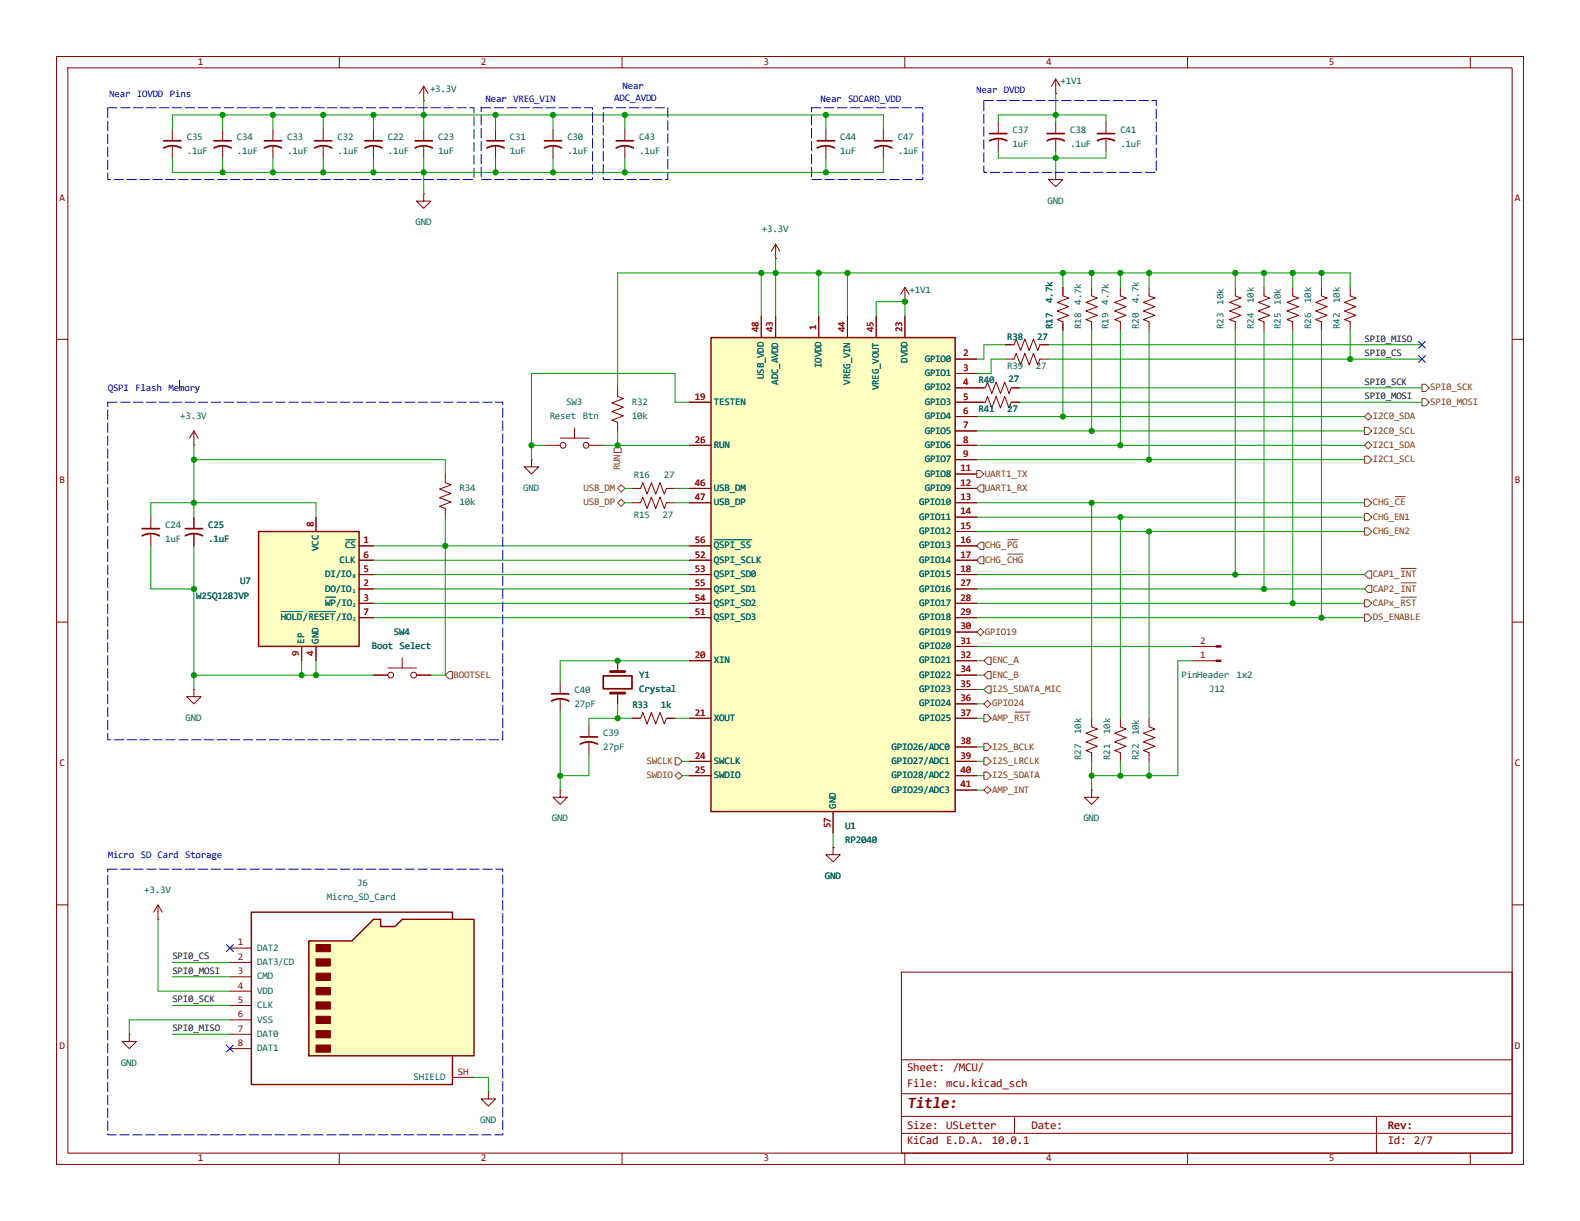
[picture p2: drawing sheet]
<svg xmlns="http://www.w3.org/2000/svg" width="279mm" height="216mm" viewBox="0 0 279 216" stroke-linecap="round" stroke-linejoin="round" font-family="sans-serif">
<g fill="none" stroke="#840000" stroke-width=".18">
<path d="M10 10h259.4v195.9h-259.4zM12 12h255.4v191.9h-255.4zM60 10v2M110 10v2M160 10v2M186.7 16.5h.1M186.7 14l-.8 1.2M186.7 14l.8 1.2M186.7 14v2.5M210 10v2M260 10v2M30.5 22.9v2"/>
<path d="M30.5 25.9v2M48.3 22.9v2M48.3 25.9v2M57.1 22.9v2M57.1 25.9v2M110.5 22.9v2M110.5 25.9v2M218.4 50.8v1.5l1.1 .4-2.1 .8 2.1 .7-2.1 .8 2.1 .8-2.1 .7 1 .4v1.5M10 60h2M267.4 60h2M78.7 83.8v1.5l1.1 .4-2.1 .8 2.1 .7-2.1 .8 2.1 .8-2.1 .7 1 .4v1.5M94 81.3v1.3h1.2l-1.2 1.2-1.3-1.2h1.3"/>
<path d="M94 81.3h.1M10 110h2M210.8 116.8h4.2M210.8 114.3h4.2M267.4 110h2M147.3 149.9v1.2h1.3l-1.3 1.3-1.3-1.3h1.3M147.3 149.9h.1M10 160h2M159.4 171.9h108v32h-108zM267.4 160h2M159.4 197.4h108M159.4 193.4h108"/>
<path d="M159.4 187.4h108M179.4 197.4v3M243.4 197.4v6.5M60 203.9v2M110 203.9v2M159.4 200.4h108M160 203.9v2M210 203.9v2M260 203.9v2"/>
</g>
<path d="M29 26.2a3.2 3.2 0 0 1 3 0M29 24.9h3M46.7 26.2a3.2 3.2 0 0 1 3.1 0M46.7 24.9h3.1M55.6 26.2a3.2 3.2 0 0 1 3.1 0M55.6 24.9h3.1M109 26.2a3.2 3.2 0 0 1 3 0M109 24.9h3" fill="none" stroke="#840000" stroke-width=".3"/>
<g fill="#840000" stroke="#840000" stroke-width=".18">
<path d="M215 116.7h.9v.3h-.9z"/>
<path d="M215 114.2h.9v.2h-.9z"/>
</g>
<path d="M54.6 166.4h7.6l3.8-3.8h1.3v1.2h2.5l1.3-1.2h12.7v24.1h-29.2z" fill="#ffffc2"/>
<path d="M54.6 166.4h7.6l3.8-3.8h1.3v1.2h2.5l1.3-1.2h12.7v24.1h-29.2zM80 162.6v-1.3h-35.6v30.5h35.6v-5.1" fill="none" stroke="#840000" stroke-width=".25"/>
<g fill="#840000" stroke="#840000" stroke-width=".18">
<path d="M55.9 167h2.5v1.3h-2.5z"/>
<path d="M55.9 169.5h2.5v1.3h-2.5z"/>
<path d="M55.9 172.1h2.5v1.3h-2.5z"/>
<path d="M55.9 174.6h2.5v1.3h-2.5z"/>
<path d="M55.9 177.2h2.5v1.2h-2.5z"/>
<path d="M55.9 179.7h2.5v1.3h-2.5z"/>
<path d="M55.9 182.2h2.5v1.3h-2.5z"/>
<path d="M55.9 184.8h2.5v1.3h-2.5z"/>
</g>
<g fill="none" stroke="#840000" stroke-width=".18">
<path d="M74.9 17.8h.1M74.9 15.2l-.7 1.3M74.9 15.2l.8 1.3M74.9 15.2v2.6M39.4 22.9v2M39.4 25.9v2M87.6 22.9v2M87.6 25.9v2M97.8 22.9v2M97.8 25.9v2M146 22.9v2M146 25.9v2"/>
<path d="M156.2 22.9v2M156.2 25.9v2M176.5 21.6v2M176.5 24.6v2.1M186.7 30.5v1.3h1.3l-1.3 1.2-1.3-1.2h1.3M186.7 30.5h.1M137.2 45.7h.1M137.2 43.2l-.8 1.3M137.2 43.2l.7 1.3M137.2 43.2v2.5M188 50.8v1.5l1 .4-2.1 .8 2.1 .7-2.1 .8 2.1 .8-2.1 .7 1.1 .4v1.5M193 50.8v1.5l1.1 .4-2.1 .8 2.1 .7-2.1 .8 2.1 .8-2.1 .7 1 .4v1.5"/>
<path d="M198.1 50.8v1.5l1 .4-2 .8 2 .7-2 .8 2 .8-2 .7 1 .4v1.5M203.2 50.8v1.5l1 .4-2 .8 2 .7-2 .8 2 .8-2 .7 1 .4v1.5M223.5 50.8v1.5l1 .4-2 .8 2 .7-2 .8 2 .8-2 .7 1 .4v1.5M34.3 78.7h.1M34.3 76.2l-.8 1.3M34.3 76.2l.8 1.3M34.3 76.2v2.5M26.7 91.4v2.1M26.7 94.5v2M111.8 88.9h1.5l.4-1 .7 2 .8-2 .8 2 .7-2 .8 2 .4-1h1.5M109.2 116.8v1.9M99.1 139.7v1.3h1.2l-1.2 1.2-1.3-1.2h1.3"/>
<path d="M99.1 139.7h.1M99.1 120.7v2M99.1 123.7v2M109.2 122.6v1.9M111.8 127h1.5l.4-1 .7 2 .8-2 .8 2 .7-2 .8 2 .4-1h1.5M27.9 162.6h.1M27.9 160l-.7 1.3M27.9 160l.8 1.3M27.9 160v2.6M40.6 167.6h3.8M40.6 170.2h3.8M40.6 172.7h3.8"/>
<path d="M40.6 175.3h3.8M40.6 177.8h3.8M22.9 182.9v1.3h1.2l-1.2 1.2-1.3-1.2h1.3M22.9 182.9h.1M40.6 180.3h3.8M40.6 182.9h3.8M40.6 185.4h3.8M80 190.5h3.8M86.4 193v1.3h1.2l-1.2 1.3-1.3-1.3h1.3M86.4 193h.1"/>
</g>
<g fill="none" stroke="#840000" stroke-width=".3">
<path d="M37.8 26.2a3.2 3.2 0 0 1 3.1 0M37.8 24.9h3.1M86.1 26.2a3.2 3.2 0 0 1 3.1 0M86.1 24.9h3.1M96.3 26.2a3.2 3.2 0 0 1 3 0M96.3 24.9h3M144.5 26.2a3.2 3.2 0 0 1 3.1 0M144.5 24.9h3.1M154.7 26.2a3.2 3.2 0 0 1 3 0M154.7 24.9h3M175 24.9a3.2 3.2 0 0 1 3.1 0M175 23.6h3.1"/>
<path d="M25.1 94.7a3.2 3.2 0 0 1 3.1 0M25.1 93.5h3.1M106.7 119.5h5.1v2.3h-5.1zM97.5 124a3.2 3.2 0 0 1 3.1 0M97.5 122.7h3.1"/>
</g>
<path d="M107.9 118.7h2.6M107.9 122.6h2.6" fill="none" stroke="#840000" stroke-width=".51"/>
<path d="M45.7 94h17.8v20.3h-17.8z" fill="#ffffc2"/>
<path d="M45.7 94h17.8v20.3h-17.8z" fill="none" stroke="#840000" stroke-width=".25"/>
<g fill="none" stroke="#840000" stroke-width=".18">
<path d="M66 22.9v2M66 25.9v2M74.9 34.3v1.3h1.3l-1.3 1.2-1.2-1.2h1.2M74.9 34.3h.1M74.9 22.9v2M74.9 25.9v2M186.7 21.6v2M186.7 24.6v2.1M195.6 21.6v2M195.6 24.6v2.1M160 53.3h.1M160 50.8l-.7 1.3"/>
<path d="M160 50.8l.8 1.3M160 50.8v2.5M233.7 50.8v1.5l1 .4-2 .8 2 .7-2 .8 2 .8-2 .7 1 .4v1.5M96.5 78.7h2.6M99.1 77.5h5M101.6 75.7v1.8M104.1 78.7h2.6M109.2 68.6v1.5l1 .4-2 .7 2 .8-2 .8 2 .7-2 .8 1 .4v1.5M172.7 71.1h1.5l.4-1 .8 2 .7-2 .8 2 .8-2 .7 2 .4-1h1.5M172.7 68.6h1.5l.4-1 .8 2 .7-2 .8 2 .8-2 .7 2 .4-1h1.5M177.8 63.5h1.5l.4-1 .8 2 .7-2 .8 2 .8-2 .7 2 .4-1h1.5M177.8 61h1.5l.4-1.1 .8 2.1 .7-2.1 .8 2.1 .8-2.1 .7 2.1 .4-1h1.5"/>
<path d="M34.3 91.4v2.1M34.3 94.5v2M55.9 91.4v2.6M63.5 96.5h2.5M63.5 99.1h2.5M111.8 86.4h1.5l.4-1.1 .7 2.1 .8-2.1 .8 2.1 .7-2.1 .8 2.1 .4-1h1.5M53.3 114.3v2.5M55.9 114.3v2.5M63.5 104.1h2.5M63.5 106.7h2.5M63.5 101.6h2.5M63.5 109.2h2.5"/>
<path d="M66 119.4h2.6M68.6 118.1h5.1M71.1 116.3v1.8M73.7 119.4h2.5M34.3 121.9v1.3h1.3l-1.3 1.3-1.3-1.3h1.3M34.3 121.9h.1M104.1 128.3v2M104.1 131.3v2.1"/>
<circle cx="99.6" cy="78.7" r=".51"/>
<circle cx="103.6" cy="78.7" r=".51"/>
<circle cx="69.1" cy="119.4" r=".51"/>
<circle cx="73.2" cy="119.4" r=".51"/>
</g>
<path d="M61.2 95.4h1.7M49.8 108.1h3.7M54.7 108.1h4.6M57.6 105.6h1.7" fill="none" stroke="#006464" stroke-width=".18"/>
<path d="M64.5 26.2a3.2 3.2 0 0 1 3.1 0M64.5 24.9h3.1M73.4 26.2a3.2 3.2 0 0 1 3.1 0M73.4 24.9h3.1M185.2 24.9a3.2 3.2 0 0 1 3 0M185.2 23.6h3M194.1 24.9a3.2 3.2 0 0 1 3 0M194.1 23.6h3M32.8 94.7a3.2 3.2 0 0 1 3 0M32.8 93.5h3M102.6 131.6a3.2 3.2 0 0 1 3.1 0M102.6 130.3h3.1" fill="none" stroke="#840000" stroke-width=".3"/>
<path d="M125.7 59.7h43.2v83.8h-43.2z" fill="#ffffc2"/>
<path d="M125.7 59.7h43.2v83.8h-43.2z" fill="none" stroke="#840000" stroke-width=".25"/>
<g fill="none" stroke="#840000" stroke-width=".18">
<path d="M134.6 55.9v3.8M137.2 55.9v3.8M144.8 55.9v3.8M149.9 55.9v3.8M154.9 55.9v3.8M160 55.9v3.8M188 50.8v1.3M188 57.2v1.2M228.6 50.8v1.5l1 .4-2 .8 2 .7-2 .8 2 .8-2 .7 1 .4v1.5M238.8 50.8v1.5l1 .4-2.1 .8 2.1 .7-2.1 .8 2.1 .8-2.1 .7 1.1 .4v1.5M121.9 71.1h3.8M121.9 78.7h3.8"/>
<path d="M168.9 63.5h3.8M168.9 66h3.8M168.9 68.6h5.1M168.9 71.1h5.1M168.9 73.7h3.8M168.9 76.2h3.8M168.9 78.7h3.8M177.8 61h1.3M179.1 68.6h1.2M179.1 71.1h1.2M184.1 61h1.3M34.3 91.4v2.1"/>
<path d="M34.3 94.5v2M55.9 91.4v2.6M63.5 96.5h2.5M63.5 99.1h2.5M121.9 86.4h3.8M121.9 88.9h3.8M121.9 96.5h3.8M121.9 99.1h3.8M168.9 81.3h3.8M168.9 83.8h3.8M168.9 86.4h3.8M168.9 88.9h3.8"/>
<path d="M168.9 91.4h3.8M168.9 94h3.8M168.9 96.5h3.8M168.9 99.1h3.8M53.3 114.3v2.5M55.9 114.3v2.5M63.5 101.6h2.5M63.5 104.1h2.5M63.5 106.7h2.5M63.5 109.2h2.5M66 119.4h2.6M73.7 119.4h2.5"/>
<path d="M109.2 116.8v1.3M121.9 101.6h3.8M121.9 116.8h3.8M121.9 104.1h3.8M121.9 106.7h3.8M121.9 109.2h3.8M168.9 101.6h3.8M168.9 116.8h3.8M168.9 104.1h3.8M168.9 106.7h3.8M168.9 109.2h3.8M168.9 111.8h3.8"/>
<path d="M168.9 114.3h3.8M168.9 119.4h3.8M109.2 123.2v1.3M111.8 127h1.2M118.1 127h1.3M121.9 127h3.8M121.9 134.6h3.8M121.9 137.2h3.8M168.9 127h3.8M168.9 134.6h3.8M168.9 137.2h3.8M168.9 121.9h3.8"/>
<path d="M168.9 124.5h3.8M168.9 132.1h3.8M168.9 139.7h3.8M193 139.7v1.3h1.3l-1.3 1.2-1.2-1.2h1.2M193 139.7h.1M193 127v1.5l1.1 .4-2.1 .8 2.1 .7-2.1 .8 2.1 .8-2.1 .7 1 .4v1.5M198.1 127v1.5l1 .4-2 .8 2 .7-2 .8 2 .8-2 .7 1 .4v1.5M203.2 127v1.5l1 .4-2 .8 2 .7-2 .8 2 .8-2 .7 1 .4v1.5M147.3 149.9h.1M147.3 143.5v3.8"/>
</g>
<path d="M61.2 95.4h1.7M126.4 95.4h6.5M49.8 108.1h3.7M54.7 108.1h4.6M57.6 105.6h1.7" fill="none" stroke="#006464" stroke-width=".18"/>
<g fill="none" stroke="#725600" stroke-width=".18">
<path d="M109.2 78.7l.7 .7v.6h-1.3v-.6zM241.3 78.7l.6-.6 .7 .6-.7 .7zM241.3 75.6h.6l.7 .6-.7 .6h-.6zM241.3 73.7l.6-.7 .7 .7-.7 .6zM251.5 67.9h.6l.6 .7-.6 .6h-.6zM251.5 70.5h.6l.6 .6-.6 .7h-.6zM109.2 88.9l.7-.6 .6 .6-.6 .6zM109.2 86.4l.7-.7 .6 .7-.6 .6zM172.7 83.2h.7l.6 .6-.6 .7h-.7zM173.4 85.7h.6v1.3h-.6l-.7-.6zM173.4 98.4h.6v1.3h-.6l-.7-.6zM173.4 95.9h.6v1.3h-.6l-.7-.7z"/>
<path d="M178.2 98h2.7M178.2 95.4h1.7M241.3 93.3h.6l.7 .7-.7 .6h-.6zM241.3 80.6h.6l.7 .7-.7 .6h-.6zM241.3 90.8h.6l.7 .6-.7 .7h-.6zM241.3 88.3h.6l.7 .6-.7 .6h-.6zM246.8 87.8h1.7M79.4 118.7h.6v1.3h-.6l-.7-.6zM172.7 111.8l.7-.7 .6 .7-.6 .6zM174.6 118.7h.7v1.3h-.7l-.6-.6zM174.6 116.2h.7v1.3h-.7l-.6-.7zM241.3 106h.6l.7 .7-.7 .6h-.6z"/>
<path d="M241.3 108.6h.6l.7 .6-.7 .7h-.6zM241.9 103.5h.7v1.3h-.7l-.6-.7zM241.9 101h.7v1.2h-.7l-.6-.6zM247.8 103.1h2.6M247.8 100.5h2.6M247.8 105.6h2.6M119.4 137.2l.6-.7 .6 .7-.6 .6zM119.4 134h.6l.6 .6-.6 .7h-.6zM174 139.7l.6-.6 .7 .6-.7 .6zM174 136.5h.6l.7 .7-.7 .6h-.6zM174 134h.6l.7 .6-.7 .7h-.6zM174 131.4h.6l.7 .7-.7 .6h-.6z"/>
<path d="M174 124.5l.6-.7 .7 .7-.7 .6zM174 126.4h.6l.7 .6-.7 .6h-.6zM174.6 121.3h.7v1.3h-.7l-.6-.7zM179.5 125.9h2.7"/>
</g>
<g fill="none" stroke="#009600" stroke-width=".18">
<path d="M74.9 17.8v5.1M186.7 16.5v5.1M30.5 27.9v2.6h125.7v-2.6M30.5 22.9v-2.6h125.7v2.6M39.4 20.3v2.6M39.4 27.9v2.6M48.3 20.3v2.6M48.3 27.9v2.6M57.1 20.3v2.6M57.1 27.9v2.6M66 20.3v2.6M66 27.9v2.6"/>
<path d="M74.9 27.9v6.4M87.6 20.3v2.6M87.6 27.9v2.6M97.8 20.3v2.6M97.8 27.9v2.6M110.5 20.3v2.6M110.5 27.9v2.6M146 20.3v2.6M146 27.9v2.6M176.5 21.6v-1.3h19.1v1.3M176.5 26.7v1.2h19.1v-1.2M186.7 26.7v3.8"/>
<path d="M134.6 48.3v7.6M137.2 45.7v10.2M144.8 48.3v7.6M149.9 48.3v7.6M154.9 55.9v-2.6h5.1v2.6M188 48.3v2.5M188 58.4v15.3M193 48.3v2.5M193 58.4v17.8M198.1 48.3v2.5M198.1 58.4v20.3M203.2 48.3v2.5"/>
<path d="M203.2 58.4v22.9M218.4 48.3v2.5M218.4 58.4v43.2M223.5 48.3v2.5M223.5 58.4v45.7M228.6 48.3v2.5M228.6 58.4v48.3M233.7 48.3v2.5M233.7 58.4v50.8M238.8 50.8v-2.5h-129.6v20.3M238.8 58.4v5.1M34.3 78.7v12.7"/>
<path d="M94 78.7h2.5M106.7 78.7h15.2M109.2 76.2v2.5M121.9 71.1h-2.5v-5.1h-25.4v15.3M172.7 73.7h68.6M172.7 76.2h68.6M172.7 78.7h68.6M177.8 61h-3.8v2.5h-1.3M177.8 63.5h-2.5v2.5h-2.6M180.3 68.6h71.2M180.3 71.1h71.2M185.4 63.5h66.1"/>
<path d="M185.4 61h66.1M26.7 96.5v7.6h7.6M26.7 91.4v-2.5h29.2v2.5M34.3 96.5v25.4M34.3 81.3h44.4v2.5M66 96.5h55.9M66 99.1h55.9M78.7 91.4v28h-2.5M110.5 88.9h1.3M110.5 86.4h1.3M119.4 88.9h2.5M119.4 86.4h2.5"/>
<path d="M172.7 91.4h68.6M172.7 94h68.6M172.7 88.9h68.6M172.7 81.3h68.6M193 88.9v38.1M198.1 91.4v35.6M203.2 94v33M34.3 119.4h31.7M53.3 116.8v2.6M55.9 116.8v2.6M66 104.1h55.9M66 101.6h55.9"/>
<path d="M66 106.7h55.9M66 109.2h55.9M121.9 116.8h-22.8v3.9M172.7 104.1h68.6M172.7 119.4h1.3M172.7 116.8h1.3M172.7 101.6h68.6M172.7 106.7h68.6M172.7 109.2h68.6M172.7 114.3h38.1M210.8 116.8h-2.5v20.4h-15.3M99.1 125.7v14"/>
<path d="M104.1 133.4v3.8h-5M109.2 124.5v2.5M111.8 127h-7.7v1.3M119.4 127h2.5M120.6 137.2h1.3M120.6 134.6h1.3M172.7 127h1.3M172.7 137.2h1.3M172.7 134.6h1.3M172.7 139.7h1.3M172.7 132.1h1.3M172.7 124.5h1.3"/>
<path d="M172.7 121.9h1.3M193 134.6v5.1M198.1 134.6v2.6M203.2 134.6v2.6M147.3 147.3v2.6M27.9 162.6v12.7h12.7M30.5 177.8h10.1M30.5 172.7h10.1M30.5 170.2h10.1M30.5 182.9h10.1M40.6 180.3h-17.7v2.6M83.8 190.5h2.6v2.5"/>
</g>
<path d="M250.9 62.9l1.2 1.2M250.9 60.4l1.2 1.2M252.1 62.9l-1.2 1.2M252.1 60.4l-1.2 1.2M40 167l1.2 1.2M41.2 167l-1.2 1.2M40 184.8l1.2 1.2M41.2 184.8l-1.2 1.2" fill="none" stroke="#000084" stroke-width=".18"/>
<path d="M19 19.1h64.8v12.7h-64.8zM85.1 19.1h19.7v12.7h-19.7zM106.7 19.1h11.4v12.7h-11.4zM143.5 19.1h19.7v12.7h-19.7zM174 17.8h30.5v12.7h-30.5zM19 71.1h69.9v59.7h-69.9zM19 153.7h69.9v47h-69.9z" fill="none" stroke="#0000c2" stroke-width=".18" stroke-dasharray="1.7 .6"/>
<path d="M31.7 67.3v1.3z" fill="none" stroke="#0000c2" stroke-width=".18"/>
<g fill="#009600" stroke="#009600" stroke-width=".18">
<circle cx="34.3" cy="81.3" r=".46"/>
<circle cx="39.4" cy="20.3" r=".46"/>
<circle cx="34.3" cy="88.9" r=".46"/>
<circle cx="39.4" cy="30.5" r=".46"/>
<circle cx="87.6" cy="30.5" r=".46"/>
<circle cx="97.8" cy="30.5" r=".46"/>
<circle cx="109.2" cy="78.7" r=".46"/>
<circle cx="134.6" cy="48.3" r=".46"/>
<circle cx="137.2" cy="48.3" r=".46"/>
<circle cx="94" cy="78.7" r=".46"/>
<circle cx="99.1" cy="137.2" r=".46"/>
<circle cx="78.7" cy="96.5" r=".46"/>
<circle cx="34.3" cy="104.1" r=".46"/>
<circle cx="34.3" cy="119.4" r=".46"/>
<circle cx="55.9" cy="119.4" r=".46"/>
<circle cx="53.3" cy="119.4" r=".46"/>
<circle cx="48.3" cy="30.5" r=".46"/>
<circle cx="57.1" cy="20.3" r=".46"/>
<circle cx="48.3" cy="20.3" r=".46"/>
<circle cx="66" cy="20.3" r=".46"/>
<circle cx="57.1" cy="30.5" r=".46"/>
<circle cx="66" cy="30.5" r=".46"/>
<circle cx="74.9" cy="20.3" r=".46"/>
<circle cx="74.9" cy="30.5" r=".46"/>
<circle cx="110.5" cy="20.3" r=".46"/>
<circle cx="110.5" cy="30.5" r=".46"/>
<circle cx="146" cy="30.5" r=".46"/>
<circle cx="97.8" cy="20.3" r=".46"/>
<circle cx="87.6" cy="20.3" r=".46"/>
<circle cx="109.2" cy="127" r=".46"/>
<circle cx="109.2" cy="116.8" r=".46"/>
<circle cx="149.9" cy="48.3" r=".46"/>
<circle cx="144.8" cy="48.3" r=".46"/>
<circle cx="146" cy="20.3" r=".46"/>
<circle cx="186.7" cy="27.9" r=".46"/>
<circle cx="186.7" cy="20.3" r=".46"/>
<circle cx="203.2" cy="81.3" r=".46"/>
<circle cx="198.1" cy="78.7" r=".46"/>
<circle cx="223.5" cy="48.3" r=".46"/>
<circle cx="228.6" cy="48.3" r=".46"/>
<circle cx="203.2" cy="48.3" r=".46"/>
<circle cx="218.4" cy="48.3" r=".46"/>
<circle cx="193" cy="88.9" r=".46"/>
<circle cx="198.1" cy="48.3" r=".46"/>
<circle cx="188" cy="48.3" r=".46"/>
<circle cx="193" cy="48.3" r=".46"/>
<circle cx="193" cy="76.2" r=".46"/>
<circle cx="188" cy="73.7" r=".46"/>
<circle cx="160" cy="53.3" r=".46"/>
<circle cx="198.1" cy="91.4" r=".46"/>
<circle cx="203.2" cy="94" r=".46"/>
<circle cx="218.4" cy="101.6" r=".46"/>
<circle cx="228.6" cy="106.7" r=".46"/>
<circle cx="233.7" cy="109.2" r=".46"/>
<circle cx="223.5" cy="104.1" r=".46"/>
<circle cx="193" cy="137.2" r=".46"/>
<circle cx="203.2" cy="137.2" r=".46"/>
<circle cx="198.1" cy="137.2" r=".46"/>
<circle cx="238.8" cy="63.5" r=".46"/>
<circle cx="233.7" cy="48.3" r=".46"/>
</g>
<text font-size="2.8" fill="#840000" x="160.4" y="195.9">Title:</text>
<g font-size="2.1" fill="#840000">
<text x="160.4" y="189.4">Sheet: /MCU/</text>
<text x="160.4" y="192.1">File: mcu.kicad_sch</text>
<text x="160.4" y="202.3">KiCad E.D.A. 10.0.1</text>
<text x="160.4" y="199.5">Size: USLetter</text>
<text x="182.4" y="199.5">Date:</text>
<text x="245.4" y="199.5">Rev:</text>
<text x="245.4" y="202.3">Id: 2/7</text>
</g>
<g font-size="1.8" fill="#840000">
<text x="35" y="11.5">1</text>
<text x="85" y="11.5">2</text>
<text x="135" y="11.5">3</text>
<text x="185" y="11.5">4</text>
<text x="235" y="11.5">5</text>
<text x="10.5" y="35.5">A</text>
<text x="267.9" y="35.5">A</text>
<text x="10.5" y="85.5">B</text>
<text x="267.9" y="85.5">B</text>
<text x="10.5" y="135.5">C</text>
<text x="267.9" y="135.5">C</text>
<text x="10.5" y="185.5">D</text>
<text x="267.9" y="185.5">D</text>
<text x="35" y="205.4">1</text>
<text x="85" y="205.4">2</text>
<text x="135" y="205.4">3</text>
<text x="185" y="205.4">4</text>
<text x="235" y="205.4">5</text>
</g>
<g font-size="1.8" fill="#0000c2">
<text x="19.3" y="17.1">Near IOVDD Pins</text>
<text x="108.6" y="17.8">ADC_AVDD</text>
<text x="110.1" y="15.7">Near</text>
<text x="172.6" y="16.5">Near DVDD</text>
<text x="85.9" y="18">Near VREG_VIN</text>
<text x="145.1" y="18">Near SDCARD_VDD</text>
<text x="19" y="69.2">QSPI Flash Memory</text>
<text x="19" y="151.7">Micro SD Card Storage</text>
</g>
<g font-size="1.8" fill="#006464">
<text x="76" y="16.2">+3.3V</text>
<text x="187.5" y="14.9">+1V1</text>
<text x="179.1" y="23.4">C37</text>
<text x="189.2" y="23.4">C38</text>
<text x="198.1" y="23.4">C41</text>
<text x="33" y="24.7">C35</text>
<text x="33" y="27.3">.1uF</text>
<text x="41.9" y="24.7">C34</text>
<text x="41.9" y="27.3">.1uF</text>
<text x="50.8" y="24.7">C33</text>
<text x="50.8" y="27.3">.1uF</text>
<text x="59.7" y="24.7">C32</text>
<text x="59.7" y="27.3">.1uF</text>
<text x="68.6" y="24.7">C22</text>
<text x="68.6" y="27.3">.1uF</text>
<text x="77.5" y="24.7">C23</text>
<text x="77.5" y="27.3">1uF</text>
<text x="90.2" y="24.7">C31</text>
<text x="90.2" y="27.3">1uF</text>
<text x="100.3" y="24.7">C30</text>
<text x="100.3" y="27.3">.1uF</text>
<text x="113" y="24.7">C43</text>
<text x="113" y="27.3">.1uF</text>
<text x="148.6" y="24.7">C44</text>
<text x="148.6" y="27.3">1uF</text>
<text x="158.7" y="24.7">C47</text>
<text x="158.7" y="27.3">.1uF</text>
<text x="179.1" y="26">1uF</text>
<text x="189.2" y="26">.1uF</text>
<text x="198.1" y="26">.1uF</text>
<text x="73.5" y="39.8">GND</text>
<text x="134.7" y="41.1">+3.3V</text>
<text x="185.2" y="36">GND</text>
<text x="160.9" y="51.8">+1V1</text>
<text x="186.1" y="53.6" transform="rotate(-90 186.1 53.6)">4.7k</text>
<text x="191.2" y="53.8" transform="rotate(-90 191.2 53.8)">4.7k</text>
<text x="196" y="53.8" transform="rotate(-90 196 53.8)">4.7k</text>
<text x="201.4" y="53.6" transform="rotate(-90 201.4 53.6)">4.7k</text>
<text x="216.4" y="53.8" transform="rotate(-90 216.4 53.8)">10k</text>
<text x="221.7" y="53.6" transform="rotate(-90 221.7 53.6)">10k</text>
<text x="226.5" y="53.8" transform="rotate(-90 226.5 53.8)">10k</text>
<text x="231.9" y="53.6" transform="rotate(-90 231.9 53.6)">10k</text>
<text x="236.9" y="53.6" transform="rotate(-90 236.9 53.6)">10k</text>
<text x="186.1" y="58.2" transform="rotate(-90 186.1 58.2)">R17</text>
<text x="191.2" y="58.2" transform="rotate(-90 191.2 58.2)">R18</text>
<text x="196" y="58.2" transform="rotate(-90 196 58.2)">R19</text>
<text x="201.4" y="58.2" transform="rotate(-90 201.4 58.2)">R20</text>
<text x="216.4" y="58.2" transform="rotate(-90 216.4 58.2)">R23</text>
<text x="221.7" y="58.2" transform="rotate(-90 221.7 58.2)">R24</text>
<text x="226.5" y="58.2" transform="rotate(-90 226.5 58.2)">R25</text>
<text x="231.9" y="58.2" transform="rotate(-90 231.9 58.2)">R26</text>
<text x="236.9" y="58.2" transform="rotate(-90 236.9 58.2)">R42</text>
<text x="145.2" y="65.1" transform="rotate(-90 145.2 65.1)">IOVDD</text>
<text x="160.5" y="64.1" transform="rotate(-90 160.5 64.1)">DVDD</text>
<text x="163.5" y="64">GPIO0</text>
<text x="178.1" y="65.2">R39</text>
<text x="178.1" y="60.2">R38</text>
<text x="183.2" y="65.2">27</text>
<text x="183.4" y="60.2">27</text>
<text x="100.1" y="71.6">SW3</text>
<text x="111.8" y="71.6">R32</text>
<text x="126.2" y="71.6">TESTEN</text>
<text x="135.1" y="67" transform="rotate(-90 135.1 67)">USB_VDD</text>
<text x="137.6" y="68" transform="rotate(-90 137.6 68)">ADC_AVDD</text>
<text x="150.3" y="68" transform="rotate(-90 150.3 68)">VREG_VIN</text>
<text x="155.4" y="69" transform="rotate(-90 155.4 69)">VREG_VOUT</text>
<text x="163.5" y="66.5">GPIO1</text>
<text x="163.5" y="69">GPIO2</text>
<text x="163.5" y="71.6">GPIO3</text>
<text x="173" y="67.8">R40</text>
<text x="178.3" y="67.5">27</text>
<text x="31.8" y="74.1">+3.3V</text>
<text x="97.2" y="74.1">Reset Btn</text>
<text x="111.8" y="74.1">10k</text>
<text x="163.5" y="74.1">GPIO4</text>
<text x="163.5" y="76.7">GPIO5</text>
<text x="173" y="72.9">R41</text>
<text x="178.1" y="72.9">27</text>
<text x="126.2" y="79.2">RUN</text>
<text x="163.5" y="79.2">GPIO6</text>
<text x="163.5" y="81.7">GPIO7</text>
<text x="81.3" y="86.8">R34</text>
<text x="81.3" y="89.4">10k</text>
<text x="92.5" y="86.8">GND</text>
<text x="112.1" y="84.5">R16</text>
<text x="117.4" y="84.5">27</text>
<text x="126.2" y="86.8">USB_DM</text>
<text x="126.2" y="89.4">USB_DP</text>
<text x="162.5" y="89.4">GPIO10</text>
<text x="163.5" y="84.3">GPIO8</text>
<text x="163.5" y="86.8">GPIO9</text>
<text x="29.2" y="93.3">C24</text>
<text x="29.2" y="95.8">1uF</text>
<text x="36.8" y="93.3">C25</text>
<text x="36.8" y="95.8">.1uF</text>
<text x="112.1" y="91.6">R15</text>
<text x="117.1" y="91.6">27</text>
<text x="162.5" y="91.9">GPIO11</text>
<text x="162.5" y="94.4">GPIO12</text>
<text x="56.3" y="97.4" transform="rotate(-90 56.3 97.4)">VCC</text>
<text x="60.1" y="99.5">CLK</text>
<text x="61" y="97">CS</text>
<text x="126.2" y="99.5">QSPI_SCLK</text>
<text x="126.2" y="97">QSPI_SS</text>
<text x="162.5" y="97">GPIO13</text>
<text x="162.5" y="99.5">GPIO14</text>
<text x="34.7" y="105.9">W25Q128JVP</text>
<text x="42.5" y="103.3">U7</text>
<text x="57.5" y="104.6">DO/IO</text>
<text x="57.5" y="107.1">WP/IO</text>
<text x="57.5" y="102.1">DI/IO</text>
<text x="126.2" y="102.1">QSPI_SD0</text>
<text x="126.2" y="107.1">QSPI_SD2</text>
<text x="126.2" y="104.6">QSPI_SD1</text>
<text x="162.5" y="102.1">GPIO15</text>
<text x="162.5" y="104.6">GPIO16</text>
<text x="162.5" y="107.1">GPIO17</text>
<text x="49.7" y="109.7">HOLD/RESET/IO</text>
<text x="53.8" y="113.8" transform="rotate(-90 53.8 113.8)">EP</text>
<text x="56.3" y="113.8" transform="rotate(-90 56.3 113.8)">GND</text>
<text x="69.7" y="112.2">SW4</text>
<text x="126.2" y="109.7">QSPI_SD3</text>
<text x="162.5" y="109.7">GPIO18</text>
<text x="162.5" y="112.2">GPIO19</text>
<text x="65.7" y="114.8">Boot Select</text>
<text x="113" y="119.8">Y1</text>
<text x="126.2" y="117.3">XIN</text>
<text x="162.5" y="114.8">GPIO20</text>
<text x="162.5" y="117.3">GPIO21</text>
<text x="162.5" y="119.8">GPIO22</text>
<text x="208.9" y="119.8">PinHeader</text>
<text x="218.7" y="119.8">1x2</text>
<text x="101.6" y="122.5">C40</text>
<text x="101.6" y="125">27pF</text>
<text x="111.8" y="125.2">R33</text>
<text x="113" y="122.4">Crystal</text>
<text x="116.9" y="125.2">1k</text>
<text x="162.5" y="122.4">GPIO23</text>
<text x="162.5" y="124.9">GPIO24</text>
<text x="213.8" y="122.4">J12</text>
<text x="32.8" y="127.5">GND</text>
<text x="106.7" y="130.1">C39</text>
<text x="126.2" y="127.5">XOUT</text>
<text x="162.5" y="127.5">GPIO25</text>
<text x="191.2" y="129.8" transform="rotate(-90 191.2 129.8)">10k</text>
<text x="196.3" y="129.8" transform="rotate(-90 196.3 129.8)">10k</text>
<text x="201.4" y="130" transform="rotate(-90 201.4 130)">10k</text>
<text x="106.7" y="132.7">27pF</text>
<text x="126.2" y="135.1">SWCLK</text>
<text x="126.2" y="137.6">SWDIO</text>
<text x="157.7" y="132.5">GPIO26/ADC0</text>
<text x="157.7" y="135.1">GPIO27/ADC1</text>
<text x="157.7" y="137.6">GPIO28/ADC2</text>
<text x="191.2" y="134.4" transform="rotate(-90 191.2 134.4)">R27</text>
<text x="196.3" y="134.4" transform="rotate(-90 196.3 134.4)">R21</text>
<text x="201.4" y="134.4" transform="rotate(-90 201.4 134.4)">R22</text>
<text x="147.8" y="143" transform="rotate(-90 147.8 143)">GND</text>
<text x="157.7" y="140.2">GPIO29/ADC3</text>
<text x="97.6" y="145.2">GND</text>
<text x="149.5" y="146.5">U1</text>
<text x="149.5" y="149.1">RP2040</text>
<text x="191.6" y="145.2">GND</text>
<text x="145.9" y="155.4">GND</text>
<text x="25.5" y="157.9">+3.3V</text>
<text x="57.8" y="159.2">Micro_SD_Card</text>
<text x="63.2" y="156.7">J6</text>
<text x="45.5" y="168.1">DAT2</text>
<text x="45.5" y="170.6">DAT3/CD</text>
<text x="45.5" y="173.2">CMD</text>
<text x="45.5" y="175.7">VDD</text>
<text x="45.5" y="178.3">CLK</text>
<text x="45.5" y="180.8">VSS</text>
<text x="45.5" y="183.3">DAT0</text>
<text x="45.5" y="185.9">DAT1</text>
<text x="21.4" y="188.4">GND</text>
<text x="73.1" y="191">SHIELD</text>
<text x="84.9" y="198.6">GND</text>
</g>
<g font-size="1.8" fill="#a90000">
<text x="134.2" y="58.8" transform="rotate(-90 134.2 58.8)">48</text>
<text x="136.7" y="58.8" transform="rotate(-90 136.7 58.8)">43</text>
<text x="144.3" y="58.3" transform="rotate(-90 144.3 58.3)">1</text>
<text x="149.4" y="58.8" transform="rotate(-90 149.4 58.8)">44</text>
<text x="154.5" y="58.8" transform="rotate(-90 154.5 58.8)">45</text>
<text x="159.6" y="58.8" transform="rotate(-90 159.6 58.8)">23</text>
<text x="170.3" y="63">2</text>
<text x="170.3" y="65.6">3</text>
<text x="122.8" y="70.7">19</text>
<text x="170.3" y="68.1">4</text>
<text x="170.3" y="70.7">5</text>
<text x="170.3" y="73.2">6</text>
<text x="170.3" y="75.7">7</text>
<text x="122.8" y="78.3">26</text>
<text x="169.8" y="83.4">11</text>
<text x="170.3" y="78.3">8</text>
<text x="170.3" y="80.8">9</text>
<text x="122.8" y="85.9">46</text>
<text x="122.8" y="88.4">47</text>
<text x="169.8" y="85.9">12</text>
<text x="169.8" y="88.4">13</text>
<text x="55.4" y="93.2" transform="rotate(-90 55.4 93.2)">8</text>
<text x="169.8" y="91">14</text>
<text x="169.8" y="93.5">15</text>
<text x="64.3" y="96.1">1</text>
<text x="64.3" y="101.1">5</text>
<text x="64.3" y="98.6">6</text>
<text x="122.8" y="98.6">52</text>
<text x="122.8" y="101.1">53</text>
<text x="122.8" y="96.1">56</text>
<text x="169.8" y="96.1">16</text>
<text x="169.8" y="98.6">17</text>
<text x="169.8" y="101.1">18</text>
<text x="64.3" y="103.7">2</text>
<text x="64.3" y="106.2">3</text>
<text x="122.8" y="106.2">54</text>
<text x="122.8" y="103.7">55</text>
<text x="169.8" y="103.7">27</text>
<text x="169.8" y="106.2">28</text>
<text x="64.3" y="108.8">7</text>
<text x="122.8" y="108.8">51</text>
<text x="169.8" y="108.8">29</text>
<text x="169.8" y="111.3">30</text>
<text x="169.8" y="113.8">31</text>
<text x="212.2" y="113.8">2</text>
<text x="52.9" y="116.1" transform="rotate(-90 52.9 116.1)">9</text>
<text x="55.4" y="116.1" transform="rotate(-90 55.4 116.1)">4</text>
<text x="122.8" y="116.4">20</text>
<text x="169.8" y="116.4">32</text>
<text x="169.8" y="118.9">34</text>
<text x="212.2" y="116.4">1</text>
<text x="169.8" y="121.5">35</text>
<text x="169.8" y="124">36</text>
<text x="122.8" y="126.5">21</text>
<text x="169.8" y="126.5">37</text>
<text x="169.8" y="131.6">38</text>
<text x="122.8" y="134.2">24</text>
<text x="122.8" y="136.7">25</text>
<text x="169.8" y="134.2">39</text>
<text x="169.8" y="136.7">40</text>
<text x="169.8" y="139.2">41</text>
<text x="146.9" y="146.4" transform="rotate(-90 146.9 146.4)">57</text>
<text x="42.1" y="167.2">1</text>
<text x="42.1" y="169.7">2</text>
<text x="42.1" y="172.3">3</text>
<text x="42.1" y="174.8">4</text>
<text x="42.1" y="177.3">5</text>
<text x="42.1" y="179.9">6</text>
<text x="42.1" y="182.4">7</text>
<text x="42.1" y="185">8</text>
<text x="80.9" y="190">SH</text>
</g>
<g font-size="1.8" fill="#0f0f0f">
<text x="241.3" y="60.4">SPI0_MISO</text>
<text x="241.3" y="62.9">SPI0_CS</text>
<text x="241.3" y="70.6">SPI0_MOSI</text>
<text x="241.3" y="68">SPI0_SCK</text>
<text x="30.5" y="172.2">SPI0_MOSI</text>
<text x="30.5" y="169.6">SPI0_CS</text>
<text x="30.5" y="177.2">SPI0_SCK</text>
<text x="30.5" y="182.3">SPI0_MISO</text>
</g>
<g font-size="1.8" fill="#725600">
<text x="252.9" y="69">SPI0_SCK</text>
<text x="252.9" y="71.6">SPI0_MOSI</text>
<text x="242.8" y="76.7">I2C0_SCL</text>
<text x="242.8" y="74.1">I2C0_SDA</text>
<text x="109.7" y="83.1" transform="rotate(-90 109.7 83.1)">RUN</text>
<text x="242.8" y="81.7">I2C1_SCL</text>
<text x="242.8" y="79.2">I2C1_SDA</text>
<text x="103.2" y="89.4">USB_DP</text>
<text x="103.2" y="86.8">USB_DM</text>
<text x="174.2" y="84.3">UART1_TX</text>
<text x="174.2" y="86.8">UART1_RX</text>
<text x="242.8" y="89.4">CHG_CE</text>
<text x="242.8" y="94.4">CHG_EN2</text>
<text x="242.8" y="91.9">CHG_EN1</text>
<text x="174.2" y="99.5">CHG_CHG</text>
<text x="174.2" y="97">CHG_PG</text>
<text x="242.8" y="104.6">CAP2_INT</text>
<text x="242.8" y="102.1">CAP1_INT</text>
<text x="242.8" y="107.1">CAPx_RST</text>
<text x="174.2" y="112.2">GPIO19</text>
<text x="242.8" y="109.7">DS_ENABLE</text>
<text x="80.2" y="119.8">BOOTSEL</text>
<text x="175.5" y="119.8">ENC_B</text>
<text x="175.5" y="117.3">ENC_A</text>
<text x="175.5" y="124.9">GPIO24</text>
<text x="175.5" y="122.4">I2S_SDATA_MIC</text>
<text x="175.5" y="127.5">AMP_RST</text>
<text x="114.3" y="137.6">SWDIO</text>
<text x="114.3" y="135.1">SWCLK</text>
<text x="175.5" y="137.6">I2S_SDATA</text>
<text x="175.5" y="135.1">I2S_LRCLK</text>
<text x="175.5" y="132.5">I2S_BCLK</text>
<text x="175.5" y="140.2">AMP_INT</text>
</g>
<g font-size="1.1" fill="#006464">
<text x="62.4" y="104.8">1</text>
<text x="62.4" y="107.3">2</text>
<text x="62.4" y="102.2">0</text>
<text x="62.4" y="109.9">3</text>
</g>
</svg>
